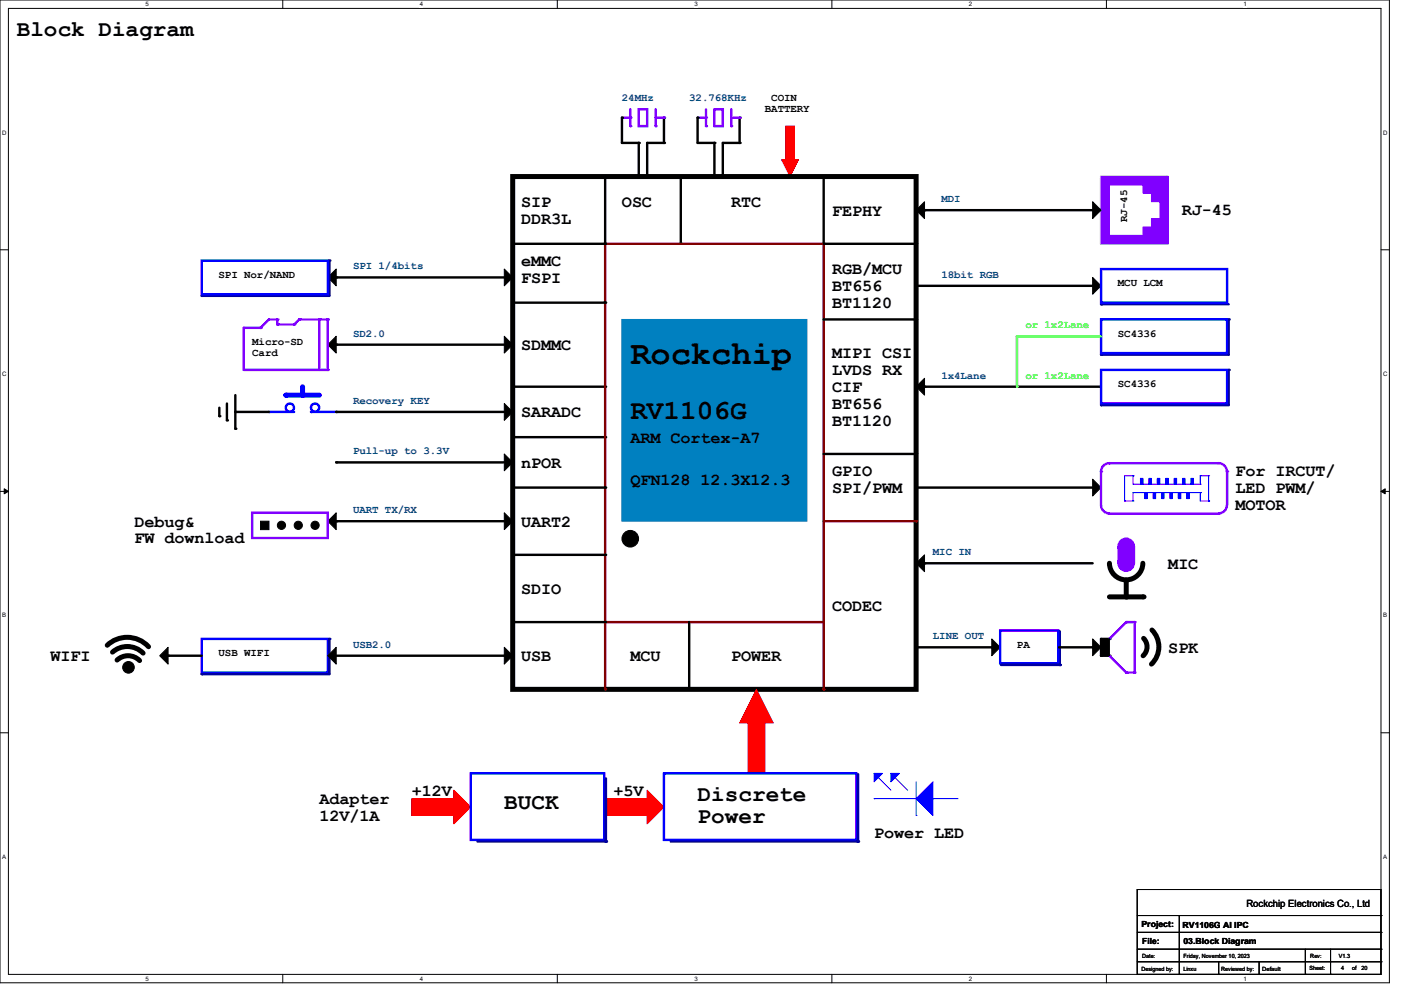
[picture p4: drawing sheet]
<svg xmlns="http://www.w3.org/2000/svg" width="297mm" height="210mm" viewBox="0 0 297 210" stroke-linecap="round" stroke-linejoin="round" font-family="sans-serif">
<path d="M0 0h293.9v207.9h-293.9zM1.8 1.8h290.3v204.3h-290.3z" fill="none" stroke="#000" stroke-width=".21"/>
<g fill="#fff">
<path d="M30.8 .2h.7v1.4h-.7z"/>
<path d="M30.8 206.2h.7v1.4h-.7z"/>
</g>
<path d="M59.8 0v1.8M59.8 206.1v1.8" fill="none" stroke="#000" stroke-width=".21"/>
<g fill="#fff">
<path d="M88.8 .2h.7v1.4h-.7z"/>
<path d="M88.8 206.2h.7v1.4h-.7z"/>
</g>
<path d="M117.9 0v1.8M117.9 206.1v1.8" fill="none" stroke="#000" stroke-width=".21"/>
<g fill="#fff">
<path d="M146.9 .2h.7v1.4h-.7z"/>
<path d="M146.9 206.2h.7v1.4h-.7z"/>
</g>
<path d="M176 0v1.8M176 206.1v1.8" fill="none" stroke="#000" stroke-width=".21"/>
<g fill="#fff">
<path d="M205 .2h.7v1.4h-.7z"/>
<path d="M205 206.2h.7v1.4h-.7z"/>
</g>
<path d="M234.1 0v1.8M234.1 206.1v1.8" fill="none" stroke="#000" stroke-width=".21"/>
<g fill="#fff">
<path d="M263.1 .2h.6v1.4h-.6z"/>
<path d="M263.1 206.2h.6v1.4h-.6z"/>
<path d="M.5 27.3h.9v1.4h-.9z"/>
<path d="M292.6 27.3h.9v1.4h-.9z"/>
<path d="M.5 78.4h.9v1.4h-.9z"/>
<path d="M292.6 78.4h.9v1.4h-.9z"/>
</g>
<path d="M0 52.8h1.8M292.1 52.8h1.8" fill="none" stroke="#000" stroke-width=".21"/>
<g fill="#fff">
<path d="M.5 129.5h.8v1.4h-.8z"/>
<path d="M292.6 129.5h.8v1.4h-.8z"/>
</g>
<path d="M0 103.9h1.8M292.1 103.9h1.8" fill="none" stroke="#000" stroke-width=".21"/>
<path d="M.9 103.4l.9 .5-.9 .5zM292.1 103.9l.9-.5v1z" fill="#000" stroke="#000" stroke-width=".21"/>
<g fill="#fff">
<path d="M.5 180.5h.8v1.4h-.8z"/>
<path d="M292.6 180.5h.8v1.4h-.8z"/>
</g>
<path d="M0 155h1.8M292.1 155h1.8" fill="none" stroke="#000" stroke-width=".21"/>
<g fill="#000" stroke="#000" stroke-width=".21">
<path d="M69.3 58.7l1.8-1.8v3.6z" fill-rule="evenodd"/>
<path d="M106.7 56.9l1.8 1.8-1.8 1.8z" fill-rule="evenodd"/>
<path d="M193.8 44.4l1.8-1.7v3.5z" fill-rule="evenodd"/>
<path d="M106.7 71.1l1.8 1.8-1.8 1.8z" fill-rule="evenodd"/>
<path d="M193.8 81.8l1.8-1.8v3.6z" fill-rule="evenodd"/>
<path d="M193.8 119.1l1.8-1.8v3.6z" fill-rule="evenodd"/>
</g>
<path d="M69.7 55.1v7.5" fill="none" stroke="#000080" stroke-width=".51"/>
<circle cx="69.7" cy="55.1" r=".25" fill="#000080"/>
<path d="M42.7 62.6h27" fill="none" stroke="#0000a0" stroke-width=".51"/>
<circle cx="42.7" cy="62.6" r=".25" fill="#0000a0"/>
<path d="M42.7 55.1h26.6v7.1h-26.6z" fill="none" stroke="#00f" stroke-width=".51"/>
<g fill="#000" stroke="#000" stroke-width=".21">
<path d="M69.3 72.9l1.8-1.8v3.6z" fill-rule="evenodd"/>
<path d="M209.8 135.1l1.8 1.8-1.8 1.8z" fill-rule="evenodd"/>
</g>
<path d="M71.1 58.7h35.6M71.1 72.9h35.6M193.8 136.9h16" fill="none" stroke="#000" stroke-width=".51"/>
<g fill="#000">
<circle cx="71.1" cy="58.7" r=".25"/>
<circle cx="71.1" cy="72.9" r=".25"/>
<circle cx="209.8" cy="136.9" r=".25"/>
</g>
<path d="M259.5 106.8a1.76 1.76 0 0 1-1.7 1.8" fill="none" stroke="#8000ff" stroke-width=".51"/>
<g fill="none" stroke="#00f" stroke-width=".21">
<path d="M237.9 106h.1M239.7 100.6h.1M239.7 100.6h-1.8v5.4M239.7 104.2h14.2M239.7 100.6v1.8h14.2M253.9 100.6h.1M253.9 104.2h.1M253.9 102.4h.1M253.9 100.6v1.8M253.9 104.2v1.8h1.8M253.9 100.6h1.8M255.7 106h.1"/>
<path d="M255.7 100.6h.1M255.7 100.6v5.4"/>
</g>
<g fill="#00f" stroke="#00f" stroke-width=".21">
<path d="M245.7 104.2h.6v1.3h-.6z" fill-rule="evenodd"/>
<path d="M251 104.2h.6v1.3h-.6z" fill-rule="evenodd"/>
<path d="M243 101.2h.6v1.2h-.6z" fill-rule="evenodd"/>
<path d="M244.8 101.2h.6v1.2h-.6z" fill-rule="evenodd"/>
<path d="M242.1 104.2h.6v1.3h-.6z" fill-rule="evenodd"/>
<path d="M243.9 104.2h.6v1.3h-.6z" fill-rule="evenodd"/>
<path d="M248.4 101.2h.5v1.2h-.5z" fill-rule="evenodd"/>
<path d="M250.1 101.2h.6v1.2h-.6z" fill-rule="evenodd"/>
<path d="M251.9 101.2h.6v1.2h-.6z" fill-rule="evenodd"/>
<path d="M241.3 101.2h.5v1.2h-.5z" fill-rule="evenodd"/>
<path d="M249.3 104.2h.5v1.3h-.5z" fill-rule="evenodd"/>
<path d="M247.5 104.2h.5v1.3h-.5z" fill-rule="evenodd"/>
<path d="M246.6 101.2h.5v1.2h-.5z" fill-rule="evenodd"/>
</g>
<path d="M224.2 133.5v7.1" fill="none" stroke="#0000a0" stroke-width=".51"/>
<circle cx="224.2" cy="140.6" r=".25" fill="#0000a0"/>
<path d="M211.6 133.3h12.3v7h-12.3z" fill="none" stroke="#00f" stroke-width=".51"/>
<path d="M211.8 140.6h12.4" fill="none" stroke="#0000a0" stroke-width=".51"/>
<circle cx="224.2" cy="140.6" r=".25" fill="#0000a0"/>
<path d="M232.9 135.1v3.6h1.8" fill="none" stroke="#000" stroke-width=".51"/>
<g fill="#000">
<circle cx="232.9" cy="138.7" r=".25"/>
<circle cx="234.7" cy="138.7" r=".25"/>
</g>
<path d="M234.7 138.7l3.6 3.5" fill="none" stroke="#8000ff" stroke-width=".51"/>
<circle cx="238.3" cy="142.2" r=".25" fill="#8000ff"/>
<path d="M232.9 135.1h1.8" fill="none" stroke="#000" stroke-width=".51"/>
<circle cx="234.7" cy="135.1" r=".25" fill="#000"/>
<path d="M238.3 131.6l-3.6 3.5" fill="none" stroke="#8000ff" stroke-width=".51"/>
<circle cx="238.3" cy="131.6" r=".25" fill="#8000ff"/>
<path d="M238.3 131.6h1.7" fill="none" stroke="#8000ff" stroke-width=".51"/>
<circle cx="240" cy="131.6" r=".25" fill="#8000ff"/>
<path d="M240 131.6v10.6" fill="none" stroke="#8000ff" stroke-width=".51"/>
<circle cx="240" cy="142.2" r=".25" fill="#8000ff"/>
<path d="M238.3 142.2h1.7" fill="none" stroke="#8000ff" stroke-width=".51"/>
<circle cx="238.3" cy="142.2" r=".25" fill="#8000ff"/>
<path d="M234.7 119.1a3.5 3.5 0 0 0 3.5 3.5 3.5 3.5 0 0 0 3.6-3.5M234.7 126.2h7.1M238.3 122.7v3.5M241.9 135a2.56 2.56 0 0 1-.1 3.7M243.7 133.2a5.1 5.1 0 0 1-.1 7.3" fill="none" stroke="#000" stroke-width="1.1"/>
<g fill="#000" stroke="#000" stroke-width=".21">
<path d="M231.1 101.3l1.8 1.8-1.8 1.8z" fill-rule="evenodd"/>
<path d="M231.1 135.1l1.8 1.8-1.8 1.8z" fill-rule="evenodd"/>
<path d="M232.9 135.1h1.8v3.6h-1.8z" fill-rule="evenodd"/>
</g>
<path d="M195.6 81.8h37.3M193.8 103.1h37.3M195.6 119.1h35.5M224 136.9h7.1" fill="none" stroke="#000" stroke-width=".51"/>
<g fill="#000">
<circle cx="195.6" cy="81.8" r=".25"/>
<circle cx="193.8" cy="103.1" r=".25"/>
<circle cx="195.6" cy="119.1" r=".25"/>
<circle cx="231.1" cy="136.9" r=".25"/>
<circle cx="238.3" cy="126.2" r=".53"/>
<circle cx="241.8" cy="126.2" r=".53"/>
</g>
<g fill="#8000ff" stroke="#8000ff" stroke-width=".21">
<path d="M236.5 115.6h3.5v3.5h-3.5z" fill-rule="evenodd"/>
<circle cx="238.2" cy="119.1" r="1.76"/>
<circle cx="238.2" cy="115.5" r="1.76"/>
</g>
<path d="M234.7 98a1.76 1.76 0 0 0-1.8 1.7M259.6 99.7v7.1M232.9 106.8a1.76 1.76 0 0 0 1.8 1.8" fill="none" stroke="#8000ff" stroke-width=".51"/>
<circle cx="259.6" cy="99.7" r=".25" fill="#8000ff"/>
<path d="M232.9 99.7v7.1" fill="none" stroke="#8000ff" stroke-width=".51"/>
<circle cx="232.9" cy="99.7" r=".25" fill="#8000ff"/>
<path d="M234.7 98h23.1" fill="none" stroke="#8000ff" stroke-width=".51"/>
<circle cx="257.8" cy="98" r=".25" fill="#8000ff"/>
<path d="M237.9 106h1.8M239.7 104.2h.1M239.7 106h.1M239.7 104.2v1.8" fill="none" stroke="#00f" stroke-width=".21"/>
<path d="M257.8 98a1.76 1.76 0 0 1 1.7 1.7M234.7 108.6h23.1" fill="none" stroke="#8000ff" stroke-width=".51"/>
<circle cx="257.8" cy="108.6" r=".25" fill="#8000ff"/>
<path d="M259.9 78.2v7.5" fill="none" stroke="#000080" stroke-width=".51"/>
<circle cx="259.9" cy="78.2" r=".25" fill="#000080"/>
<path d="M232.9 85.7h27" fill="none" stroke="#0000a0" stroke-width=".51"/>
<circle cx="232.9" cy="85.7" r=".25" fill="#0000a0"/>
<path d="M232.9 78.2h26.7v7.1h-26.7z" fill="none" stroke="#00f" stroke-width=".51"/>
<path d="M195.6 44.4h35.5" fill="none" stroke="#000" stroke-width=".51"/>
<circle cx="195.6" cy="44.5" r=".25" fill="#000"/>
<path d="M232.9 37.3h13.9" fill="none" stroke="#c0c0c0" stroke-width=".51"/>
<circle cx="246.8" cy="37.3" r=".25" fill="#c0c0c0"/>
<path d="M232.9 37.7v13.9" fill="none" stroke="#c0c0c0" stroke-width=".51"/>
<circle cx="232.9" cy="37.7" r=".25" fill="#c0c0c0"/>
<path d="M232.9 51.6h13.9" fill="none" stroke="#c0c0c0" stroke-width=".51"/>
<circle cx="246.8" cy="51.6" r=".25" fill="#c0c0c0"/>
<g fill="#8000ff" stroke="#8000ff" stroke-width=".21">
<path d="M232.9 37.3h1.8v14.3h-1.8z" fill-rule="evenodd"/>
<path d="M234.7 37.3h12.4v14.3h-12.4v-1.8h7.1v-1.8h1.8v-1.8h1.8v-3.5h-1.8v-1.8h-1.8v-1.8h-7.1z" fill-rule="evenodd"/>
</g>
<path d="M231.1 42.7l1.8 1.7-1.8 1.8z" fill-rule="evenodd" fill="#000" stroke="#000" stroke-width=".21"/>
<path d="M140.5 24.9v5.3h-3.6v7.1" fill="none" stroke="#000" stroke-width=".51"/>
<g fill="#000">
<circle cx="136.9" cy="37.3" r=".25"/>
<circle cx="140.5" cy="24.9" r=".25"/>
<circle cx="140.5" cy="30.2" r=".25"/>
</g>
<path d="M133.3 23.1v3.6M135.1 23.1h1.8v3.6h-1.8z" fill="none" stroke="#8000ff" stroke-width=".51"/>
<circle cx="133.3" cy="26.7" r=".25" fill="#8000ff"/>
<path d="M131.6 24.9h1.7" fill="none" stroke="#8000ff" stroke-width=".51"/>
<circle cx="133.3" cy="24.9" r=".25" fill="#8000ff"/>
<path d="M138.7 23.1v3.6" fill="none" stroke="#8000ff" stroke-width=".51"/>
<circle cx="138.7" cy="26.7" r=".25" fill="#8000ff"/>
<path d="M138.7 24.9h1.8" fill="none" stroke="#8000ff" stroke-width=".51"/>
<circle cx="140.5" cy="24.9" r=".25" fill="#8000ff"/>
<path d="M131.6 24.9v5.3h3.5v7.1M144 37.3v14.3M156.5 24.9v5.3h-3.6v7.1" fill="none" stroke="#000" stroke-width=".51"/>
<g fill="#000">
<circle cx="131.6" cy="24.9" r=".25"/>
<circle cx="135.1" cy="37.3" r=".25"/>
<circle cx="135.1" cy="30.2" r=".25"/>
<circle cx="152.9" cy="37.3" r=".25"/>
<circle cx="156.5" cy="30.2" r=".25"/>
<circle cx="156.5" cy="24.9" r=".25"/>
<circle cx="144" cy="51.6" r=".25"/>
</g>
<path d="M149.4 23.1v3.6M151.1 23.1h1.8v3.6h-1.8z" fill="none" stroke="#8000ff" stroke-width=".51"/>
<circle cx="149.4" cy="26.7" r=".25" fill="#8000ff"/>
<path d="M147.6 24.9h1.8" fill="none" stroke="#8000ff" stroke-width=".51"/>
<circle cx="149.4" cy="24.9" r=".25" fill="#8000ff"/>
<path d="M154.7 23.1v3.6" fill="none" stroke="#8000ff" stroke-width=".51"/>
<circle cx="154.7" cy="26.7" r=".25" fill="#8000ff"/>
<path d="M154.7 24.9h1.8" fill="none" stroke="#8000ff" stroke-width=".51"/>
<circle cx="156.5" cy="24.9" r=".25" fill="#8000ff"/>
<path d="M128 37.3v14.3M147.6 24.9v5.3h3.5v7.1M174.2 37.3v14.3M108.5 81.8h19.5M108.5 92.5h19.5" fill="none" stroke="#000" stroke-width=".51"/>
<g fill="#000">
<circle cx="147.6" cy="24.9" r=".25"/>
<circle cx="151.1" cy="37.3" r=".25"/>
<circle cx="151.1" cy="30.2" r=".25"/>
<circle cx="128" cy="51.6" r=".25"/>
<circle cx="174.2" cy="51.6" r=".25"/>
<circle cx="128" cy="81.8" r=".25"/>
<circle cx="128" cy="92.5" r=".25"/>
</g>
<g fill="#f00" stroke="#f00" stroke-width=".21">
<path d="M165.4 33.8h3.5l-1.8 3.5z" fill-rule="evenodd"/>
<path d="M166.2 26.7h1.8v7.1h-1.8z" fill-rule="evenodd"/>
</g>
<path d="M108.5 37.3h85.3v108.5h-85.3z" fill="none" stroke="#000" stroke-width="1.1"/>
<path d="M128 51.6h46.2v80h-46.2zM174.2 131.6v14.2" fill="none" stroke="#800000" stroke-width=".51"/>
<circle cx="174.2" cy="145.8" r=".25" fill="#800000"/>
<path d="M128 131.6v14.2" fill="none" stroke="#800000" stroke-width=".51"/>
<circle cx="128" cy="145.8" r=".25" fill="#800000"/>
<path d="M108.5 51.6h19.5M174.2 51.6h19.6M108.5 64h19.5M174.2 67.6h19.6M174.2 96h19.6M108.5 131.6h19.5" fill="none" stroke="#000" stroke-width=".51"/>
<g fill="#000">
<circle cx="128" cy="51.6" r=".25"/>
<circle cx="193.8" cy="51.6" r=".25"/>
<circle cx="128" cy="64" r=".25"/>
<circle cx="193.8" cy="67.6" r=".25"/>
<circle cx="193.8" cy="96" r=".25"/>
<circle cx="128" cy="131.6" r=".25"/>
</g>
<circle cx="133.3" cy="113.9" r="1.76" fill="#000" stroke="#000" stroke-width=".21"/>
<path d="M174.2 110.2h19.6" fill="none" stroke="#800000" stroke-width=".51"/>
<circle cx="193.8" cy="110.2" r=".25" fill="#800000"/>
<path d="M145.8 131.6v14.2" fill="none" stroke="#000" stroke-width=".51"/>
<circle cx="145.8" cy="145.8" r=".25" fill="#000"/>
<g fill="#f00" stroke="#f00" stroke-width=".21">
<path d="M160 145.8l3.6 7.1h-7.1z" fill-rule="evenodd"/>
<path d="M87.1 168.9h8.9v3.6h-8.9z" fill-rule="evenodd"/>
<path d="M96 167.1l3.6 3.6-3.6 3.5z" fill-rule="evenodd"/>
<path d="M128 168.9h8.9v3.6h-8.9z" fill-rule="evenodd"/>
<path d="M136.9 167.1l3.6 3.6-3.6 3.5z" fill-rule="evenodd"/>
</g>
<path d="M99.6 163.6h28.2v14h-28.2z" fill="none" stroke="#00f" stroke-width=".51"/>
<path d="M128.2 164.6v13.4" fill="none" stroke="#0000a0" stroke-width=".51"/>
<circle cx="128.2" cy="178" r=".25" fill="#0000a0"/>
<path d="M101 178h27.2" fill="none" stroke="#0000a0" stroke-width=".51"/>
<circle cx="128.2" cy="178" r=".25" fill="#0000a0"/>
<path d="M158.2 152.9h3.6v10.7h-3.6z" fill-rule="evenodd" fill="#f00" stroke="#f00" stroke-width=".21"/>
<path d="M46.4 86.2v1.8M48 85.3v3.6M49.8 83.6v7.1" fill="none" stroke="#000" stroke-width=".51"/>
<g fill="#000">
<circle cx="46.4" cy="88" r=".25"/>
<circle cx="48" cy="88.9" r=".25"/>
<circle cx="49.8" cy="90.7" r=".25"/>
</g>
<path d="M56.9 87.1h5.3" fill="none" stroke="#00f" stroke-width=".51"/>
<circle cx="56.9" cy="87.1" r=".25" fill="#00f"/>
<path d="M49.8 87.1h7.1" fill="none" stroke="#000" stroke-width=".51"/>
<circle cx="49.8" cy="87.1" r=".25" fill="#000"/>
<path d="M64 81.8v1.8" fill="none" stroke="#00f" stroke-width="1.1"/>
<circle cx="64" cy="83.6" r=".53" fill="#00f"/>
<path d="M60.5 83.6h7.1" fill="none" stroke="#00f" stroke-width="1.1"/>
<circle cx="60.5" cy="83.6" r=".53" fill="#00f"/>
<g fill="none" stroke="#00f" stroke-width=".51">
<path d="M65.8 87.1h5.3"/>
<circle cx="61.3" cy="86.2" r=".87"/>
<circle cx="66.7" cy="86.2" r=".87"/>
</g>
<circle cx="65.8" cy="87.1" r=".25" fill="#00f"/>
<g fill="#000" stroke="#000" stroke-width=".21">
<path d="M106.7 85.3l1.8 1.8-1.8 1.8z" fill-rule="evenodd"/>
<path d="M55.1 110.2h1.8v1.8h-1.8z" fill-rule="evenodd"/>
<path d="M69.3 110.2l1.8-1.7v3.5z" fill-rule="evenodd"/>
<circle cx="59.5" cy="111.1" r=".87"/>
<circle cx="63.1" cy="111.1" r=".87"/>
<circle cx="66.7" cy="111.1" r=".87"/>
</g>
<path d="M71.1 87.1h35.6M71.1 110.2h35.6" fill="none" stroke="#000" stroke-width=".51"/>
<g fill="#000">
<circle cx="71.1" cy="87.1" r=".25"/>
<circle cx="71.1" cy="110.2" r=".25"/>
</g>
<path d="M53.3 108.5h16v5.3h-16z" fill="none" stroke="#8000ff" stroke-width=".51"/>
<path d="M131.6 67.6h39.1v42.6h-39.1z" fill-rule="evenodd" fill="#0080c0" stroke="#0080c0" stroke-width=".21"/>
<path d="M140.5 163.6h40.7v14h-40.7z" fill="none" stroke="#00f" stroke-width=".51"/>
<path d="M181.5 163.7v14.3" fill="none" stroke="#0000a0" stroke-width=".51"/>
<circle cx="181.5" cy="178" r=".25" fill="#0000a0"/>
<path d="M141.9 178h39.5" fill="none" stroke="#0000a0" stroke-width=".51"/>
<circle cx="181.4" cy="178" r=".25" fill="#0000a0"/>
<g fill="#00f" stroke="#00f" stroke-width=".21">
<path d="M193.8 168.9l3.6-3.5v7.1z" fill-rule="evenodd"/>
<path d="M184.9 163.6h1.8l-1.8 1.8z" fill-rule="evenodd"/>
<path d="M188.5 163.6h1.7l-1.7 1.8z" fill-rule="evenodd"/>
</g>
<path d="M184.9 168.9h.1M184.9 163.6h.1M184.9 168.9h8.9M184.9 163.6l3.6 3.5M188.5 163.6h.1M188.5 163.6l3.5 3.5M193.8 172.5h.1M193.8 165.4v7.1M197.4 168.9h.1M197.4 168.9h5.3" fill="none" stroke="#00f" stroke-width=".21"/>
<path d="M71.1 97.8h35.6M108.5 117.3h19.5M108.5 103.1h19.5" fill="none" stroke="#000" stroke-width=".51"/>
<g fill="#000">
<circle cx="71.1" cy="97.8" r=".25"/>
<circle cx="128" cy="103.1" r=".25"/>
<circle cx="128" cy="117.3" r=".25"/>
</g>
<g fill="#000" stroke="#000" stroke-width=".21">
<path d="M106.7 96l1.8 1.8-1.8 1.8z" fill-rule="evenodd"/>
<path d="M106.7 108.5l1.8 1.7-1.8 1.8z" fill-rule="evenodd"/>
</g>
<path d="M63.3 67.6l-1.1 1" fill="none" stroke="#8000ff" stroke-width=".51"/>
<circle cx="63.3" cy="67.6" r=".25" fill="#8000ff"/>
<path d="M58.7 68.6h3.5" fill="none" stroke="#8000ff" stroke-width=".51"/>
<circle cx="62.2" cy="68.6" r=".25" fill="#8000ff"/>
<path d="M58.7 67.6v1" fill="none" stroke="#8000ff" stroke-width=".51"/>
<circle cx="58.7" cy="68.6" r=".25" fill="#8000ff"/>
<path d="M56.9 67.6h1.8" fill="none" stroke="#8000ff" stroke-width=".51"/>
<circle cx="58.7" cy="67.6" r=".25" fill="#8000ff"/>
<path d="M56.9 67.6l-1.8 1.7" fill="none" stroke="#8000ff" stroke-width=".51"/>
<circle cx="55.1" cy="69.3" r=".25" fill="#8000ff"/>
<path d="M51.6 69.3h3.5" fill="none" stroke="#8000ff" stroke-width=".51"/>
<circle cx="55.1" cy="69.3" r=".25" fill="#8000ff"/>
<path d="M67.6 67.6v10.6" fill="none" stroke="#8000ff" stroke-width=".51"/>
<circle cx="67.6" cy="67.6" r=".25" fill="#8000ff"/>
<path d="M51.6 78.2h17.7" fill="none" stroke="#8000ff" stroke-width=".51"/>
<circle cx="69.3" cy="78.2" r=".25" fill="#8000ff"/>
<path d="M51.6 69.3v8.9" fill="none" stroke="#8000ff" stroke-width=".51"/>
<circle cx="51.6" cy="69.3" r=".25" fill="#8000ff"/>
<path d="M63.3 67.6h6" fill="none" stroke="#8000ff" stroke-width=".51"/>
<circle cx="63.3" cy="67.6" r=".25" fill="#8000ff"/>
<path d="M69.3 67.6v10.6" fill="none" stroke="#8000ff" stroke-width=".51"/>
<circle cx="69.3" cy="67.6" r=".25" fill="#8000ff"/>
<path d="M232.9 75h27" fill="none" stroke="#0000a0" stroke-width=".51"/>
<circle cx="232.9" cy="75" r=".25" fill="#0000a0"/>
<path d="M259.9 67.6v7.4" fill="none" stroke="#000080" stroke-width=".51"/>
<circle cx="259.9" cy="67.6" r=".25" fill="#000080"/>
<path d="M232.9 67.6h26.7v7.1h-26.7z" fill="none" stroke="#00f" stroke-width=".51"/>
<path d="M215.1 71.1h17.8" fill="none" stroke="#0f0" stroke-width=".51"/>
<circle cx="215.1" cy="71.1" r=".25" fill="#0f0"/>
<path d="M215.1 71.1v10.7" fill="none" stroke="#0f0" stroke-width=".51"/>
<circle cx="215.1" cy="81.8" r=".25" fill="#0f0"/>
<path d="M42.7 135.1h26.6v7.1h-26.6z" fill="none" stroke="#00f" stroke-width=".51"/>
<path d="M42.7 142.6h27" fill="none" stroke="#0000a0" stroke-width=".51"/>
<circle cx="42.7" cy="142.6" r=".25" fill="#0000a0"/>
<path d="M69.7 135.1v7.5" fill="none" stroke="#0000a0" stroke-width=".51"/>
<circle cx="69.7" cy="135.1" r=".25" fill="#0000a0"/>
<path d="M22.7 136.5a6.1 6.1 0 0 1 8.7 .3M23.8 137.9a4.7 4.7 0 0 1 6.5 .2M24.8 139.6a3.4 3.4 0 0 1 4.7 .1" fill="none" stroke="#000" stroke-width="1.1"/>
<g fill="#000" stroke="#000" stroke-width=".21">
<path d="M33.8 138.7l1.8-1.8v3.6z" fill-rule="evenodd"/>
<path d="M69.3 138.7l1.8-1.8v3.6z" fill-rule="evenodd"/>
<path d="M106.7 136.9l1.8 1.8-1.8 1.8z" fill-rule="evenodd"/>
<circle cx="27.2" cy="141.1" r="1.23"/>
</g>
<path d="M35.6 138.7h7.1M71.1 138.7h35.6" fill="none" stroke="#000" stroke-width=".51"/>
<g fill="#000">
<circle cx="35.6" cy="138.7" r=".25"/>
<circle cx="106.7" cy="138.7" r=".25"/>
</g>
<path d="M232.9 64.3h27" fill="none" stroke="#0000a0" stroke-width=".51"/>
<circle cx="232.9" cy="64.3" r=".25" fill="#0000a0"/>
<path d="M231.1 58.7l1.8 1.8-1.8 1.7z" fill-rule="evenodd" fill="#000" stroke="#000" stroke-width=".21"/>
<path d="M193.8 60.5h37.3" fill="none" stroke="#000" stroke-width=".51"/>
<circle cx="193.8" cy="60.5" r=".25" fill="#000"/>
<path d="M232.9 56.9h26.7v7.1h-26.7z" fill="none" stroke="#00f" stroke-width=".51"/>
<g fill="none" stroke="#000" stroke-width=".21">
<path d="M240.6 188.1h51.5v18h-51.5zM240.6 193.6h51.5M240.6 197.2h51.5M249.5 193.6v12.5M292.1 193.6h.1M292.1 197.2h.1M240.6 200.7h51.5M240.6 203.4h51.5M249.5 206.1h.1M257.8 206.1h.1M257.8 203.4v2.7M266.4 206.1h.1"/>
<path d="M266.4 203.4v2.7M276.1 206.1h.1M276.1 200.7v5.4M281.5 206.1h.1M281.5 200.7v5.4M292.1 200.7h.1M292.1 203.4h.1"/>
</g>
<text font-size="7.1" x="133.3" y="77.1">Rockchip</text>
<text font-size="5.8" x="133.3" y="88.5">RV1106G</text>
<g font-size="4.8">
<text x="3.6" y="7.6">Block Diagram</text>
<text x="106.7" y="171.2">BUCK</text>
<text x="147.6" y="169.4">Discrete</text>
<text x="147.6" y="174.2">Power</text>
</g>
<g font-size="3.6">
<text x="110.2" y="43.8">SIP</text>
<text x="110.2" y="47.4">DDR3L</text>
<text x="131.6" y="43.8">OSC</text>
<text x="154.7" y="43.8">RTC</text>
<text x="176" y="45.6">FEPHY</text>
<text x="250" y="45.4">RJ-45</text>
<text x="110.2" y="56.3">eMMC</text>
<text x="110.2" y="59.8">FSPI</text>
<text x="176" y="58">RGB/MCU</text>
<text x="176" y="61.6">BT656</text>
<text x="176" y="65.2">BT1120</text>
<text x="110.2" y="74">SDMMC</text>
<text x="176" y="75.8">MIPI CSI</text>
<text x="176" y="79.4">LVDS RX</text>
<text x="176" y="82.9">CIF</text>
<text x="110.2" y="88.3">SARADC</text>
<text x="176" y="86.5">BT656</text>
<text x="133.3" y="93.6">ARM Cortex-A7</text>
<text x="176" y="90">BT1120</text>
<text x="110.2" y="98.9">nPOR</text>
<text x="176" y="100.7">GPIO</text>
<text x="261.4" y="100.7">For IRCUT/</text>
<text x="133.3" y="102.5">QFN128 12.3X12.3</text>
<text x="176" y="104.3">SPI/PWM</text>
<text x="261.4" y="104.3">LED PWM/</text>
<text x="261.4" y="107.8">MOTOR</text>
<text x="28.4" y="111.4">Debug&amp;</text>
<text x="110.2" y="111.4">UART2</text>
<text x="28.4" y="114.9">FW download</text>
<text x="110.2" y="125.6">SDIO</text>
<text x="247.1" y="120.3">MIC</text>
<text x="176" y="129.2">CODEC</text>
<text x="10.7" y="139.8">WIFI</text>
<text x="110.2" y="139.8">USB</text>
<text x="133.3" y="139.8">MCU</text>
<text x="154.7" y="139.8">POWER</text>
<text x="247.1" y="138">SPK</text>
<text x="67.6" y="170.1">Adapter</text>
<text x="67.6" y="173.6">12V/1A</text>
<text x="87.1" y="168.3">+12V</text>
<text x="129.8" y="168.3">+5V</text>
<text x="184.9" y="177.2">Power LED</text>
</g>
<g font-size="2.3" fill="#004080">
<text x="131.6" y="21.4">24MHz</text>
<text x="145.8" y="21.4">32.768KHz</text>
<text x="199.1" y="42.8">MDI</text>
<text x="74.7" y="57">SPI 1/4bits</text>
<text x="199.1" y="58.8">18bit RGB</text>
<text x="74.7" y="71.2">SD2.0</text>
<text x="199.1" y="80.1">1x4Lane</text>
<text x="74.7" y="85.4">Recovery KEY</text>
<text x="74.7" y="96.1">Pull-up to 3.3V</text>
<text x="74.7" y="108.5">UART TX/RX</text>
<text x="197.4" y="117.4">MIC IN</text>
<text x="74.7" y="137">USB2.0</text>
<text x="197.4" y="135.2">LINE OUT</text>
</g>
<g font-size="2.3">
<text x="161.8" y="23.7">BATTERY</text>
<text x="163.1" y="21.4">COIN</text>
<text x="238.4" y="46.9" transform="rotate(-90 238.4 46.9)">RJ-45</text>
<text x="46.2" y="58.8">SPI Nor/NAND</text>
<text x="236.5" y="60.5">MCU LCM</text>
<text x="236.5" y="71.2">SC4336</text>
<text x="53.3" y="73">Micro-SD</text>
<text x="53.3" y="75.3">Card</text>
<text x="236.5" y="81.9">SC4336</text>
<text x="215.1" y="137">PA</text>
<text x="46.2" y="138.8">USB WIFI</text>
</g>
<g font-size="2.3" fill="#0f0">
<text x="216.9" y="69.4">or 1x2Lane</text>
<text x="216.9" y="80.1">or 1x2Lane</text>
</g>
<text font-size="2.1" x="263.7" y="191.9">Rockchip Electronics Co., Ltd</text>
<g font-size="1.8">
<text x="241.5" y="196">Project:</text>
<text x="250.2" y="196.2">RV1106G AI IPC</text>
<text x="241.6" y="199.6">File:</text>
<text x="250.4" y="199.7">03.Block Diagram</text>
</g>
<g font-size="1.3">
<text x="30.8" y="1.3">5</text>
<text x="88.8" y="1.3">4</text>
<text x="146.9" y="1.3">3</text>
<text x="205" y="1.3">2</text>
<text x="263.1" y="1.3">1</text>
<text x=".5" y="28.4">D</text>
<text x="292.6" y="28.4">D</text>
<text x=".5" y="79.5">C</text>
<text x="292.6" y="79.5">C</text>
<text x=".5" y="130.6">B</text>
<text x="292.6" y="130.6">B</text>
<text x=".5" y="181.7">A</text>
<text x="292.6" y="181.7">A</text>
<text x="30.8" y="207.4">5</text>
<text x="88.8" y="207.4">4</text>
<text x="146.9" y="207.4">3</text>
<text x="205" y="207.4">2</text>
<text x="263.1" y="207.4">1</text>
</g>
<g font-size="1.2">
<text x="241.6" y="202.6">Date:</text>
<text x="250.4" y="202.6">Friday, November 10, 2023</text>
<text x="277.2" y="202.6">Rev:</text>
<text x="283.2" y="202.6">V1.3</text>
<text x="241.5" y="205.3">Designed by:</text>
<text x="250.4" y="205.3">Linxu</text>
<text x="258.4" y="205.3">Reviewed by:</text>
<text x="267" y="205.3">Default</text>
<text x="277" y="205.1">Sheet:</text>
<text x="283.8" y="205.1">4</text>
<text x="286" y="205.1">of</text>
<text x="288" y="205.1">20</text>
</g>
</svg>
